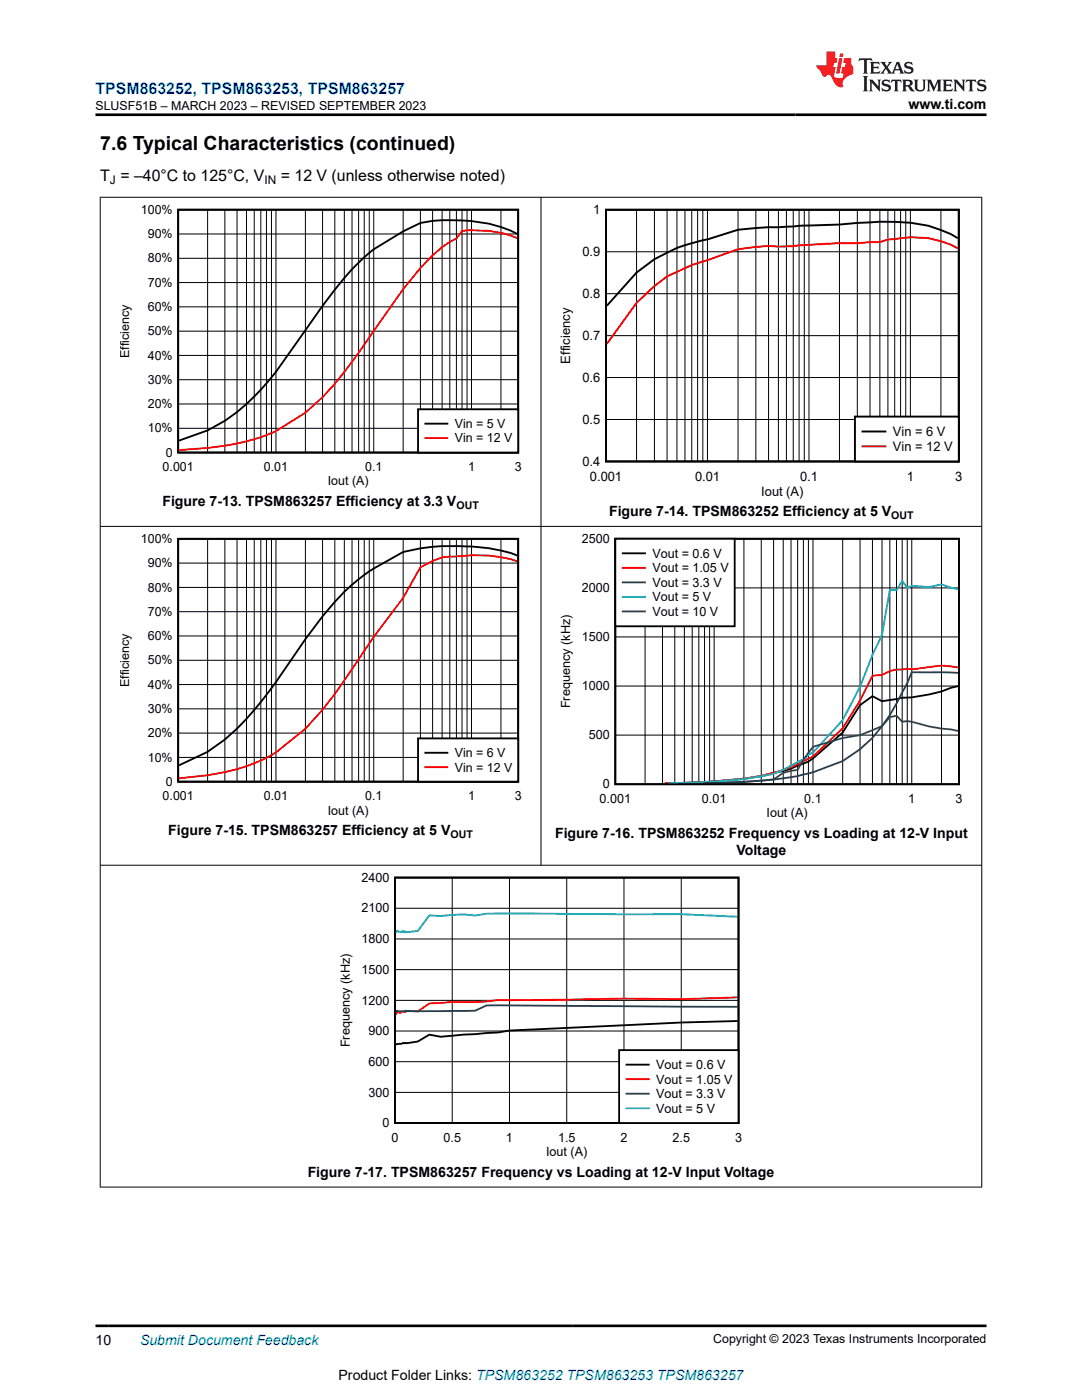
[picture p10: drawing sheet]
<svg xmlns="http://www.w3.org/2000/svg" width="216mm" height="279mm" viewBox="0 0 216 279" stroke-linecap="round" stroke-linejoin="round" font-family="sans-serif">
<path d="M35.6 41.9h67.8v48.4h-67.8zM103.2 46.7a29.7 29.7 0 0 0-13.4-2.8l-3.5 .2-2.4 .4-3.5 1.7-5.8 3.5-1.9 1.6a53.2 53.2 0 0 0-8.3 9.7l-9.3 13.2-1.9 2.3a36.8 36.8 0 0 1-11.8 9.4l-5.7 2" fill="none" stroke="#000" stroke-width=".37"/>
<g fill="none" stroke="#000" stroke-width=".2">
<path d="M35.6 56.4h67.8M35.6 51.6h67.8M35.6 46.7h67.8M41.4 41.9v48.4M44.9 41.9v48.4M47.3 41.9v48.4M49.2 41.9v48.4M50.7 41.9v48.4M52 41.9v48.4M53.2 41.9v48.4M54.2 41.9v48.4M55.1 41.9v48.4"/>
<path d="M60.9 41.9v48.4M64.4 41.9v48.4M66.8 41.9v48.4M68.7 41.9v48.4M70.2 41.9v48.4M71.6 41.9v48.4M72.7 41.9v48.4M73.7 41.9v48.4M74.6 41.9v48.4M80.4 41.9v48.4M83.9 41.9v48.4M86.3 41.9v48.4"/>
<path d="M88.2 41.9v48.4M89.8 41.9v48.4M91.1 41.9v48.4M92.2 41.9v48.4M93.2 41.9v48.4M94.1 41.9v48.4M100 41.9v48.4M35.6 75.8h67.8M35.6 70.9h67.8M35.6 66.1h67.8M35.6 61.2h67.8M35.6 85.5h67.8"/>
<path d="M35.6 80.6h67.8"/>
</g>
<path d="M103.2 47.5a21.7 21.7 0 0 0-11-1.4l-1.1 1.5a21 21 0 0 0-7.2 5.9l-3.5 4.2-8.8 12.7a79.9 79.9 0 0 1-7.2 8.9l-3.5 3.1-5.8 3.6a41 41 0 0 1-13.7 3.4l-5.7 .4" fill="none" stroke="#f00" stroke-width=".37"/>
<path d="M83.4 81.7h20v8.6h-20z" fill-rule="evenodd" fill="#fff"/>
<path d="M83.4 81.7h20v8.6h-20zM84.9 84.5h4.4" fill="none" stroke="#000" stroke-width=".37"/>
<path d="M84.9 87.4h4.4" fill="none" stroke="#f00" stroke-width=".37"/>
<path d="M120.9 41.9h70.4v50.2h-70.4zM191.1 47.5a26.4 26.4 0 0 0-13.9-3.2l-6.1 .2-3.6 .3-14.1 .5-6.1 .6-6.1 1.9a29.9 29.9 0 0 0-14.2 6.6l-5.9 6.6" fill="none" stroke="#000" stroke-width=".38"/>
<g fill="none" stroke="#000" stroke-width=".2">
<path d="M120.9 58.6h70.4M120.9 50.2h70.4M127 41.9v50.2M130.6 41.9v50.2M133.1 41.9v50.2M135.1 41.9v50.2M136.7 41.9v50.2M138 41.9v50.2M139.2 41.9v50.2M140.2 41.9v50.2M141.2 41.9v50.2M147.3 41.9v50.2"/>
<path d="M150.8 41.9v50.2M153.4 41.9v50.2M155.3 41.9v50.2M156.9 41.9v50.2M158.3 41.9v50.2M159.4 41.9v50.2M160.5 41.9v50.2M161.4 41.9v50.2M167.5 41.9v50.2M171.1 41.9v50.2M173.6 41.9v50.2M175.6 41.9v50.2"/>
<path d="M177.2 41.9v50.2M178.5 41.9v50.2M179.7 41.9v50.2M180.7 41.9v50.2M181.7 41.9v50.2M187.7 41.9v50.2M120.9 75.3h70.4M120.9 67h70.4M120.9 83.7h70.4"/>
</g>
<path d="M191.1 49.6a18 18 0 0 0-12.6-1.9l-1.3 .1-1.6 .5-4.5 .2h-3.6l-8.1 .5a26.3 26.3 0 0 1-6 .1l-6.1 .6-7.1 2.5a23.3 23.3 0 0 0-5.1 2.1l-2 .9-2.5 1.9-3.6 3.3-5.9 8.2" fill="none" stroke="#f00" stroke-width=".38"/>
<path d="M170.6 83.1h20.7v9h-20.7z" fill-rule="evenodd" fill="#fff"/>
<path d="M170.6 83.1h20.7v9h-20.7zM172.1 86.1h4.6" fill="none" stroke="#000" stroke-width=".38"/>
<path d="M172.1 89.1h4.6" fill="none" stroke="#f00" stroke-width=".38"/>
<path d="M35.6 107.5h67.8v48.5h-67.8zM103.2 110.9a38.2 38.2 0 0 0-13.4-1.9 34.6 34.6 0 0 0-9.4 1.2l-5.8 3.3-1.9 1.2a40.6 40.6 0 0 0-8.3 8.3l-3.5 4.6-5.8 8.5-3.1 4a44.9 44.9 0 0 1-10.6 9.9l-5.7 2.7" fill="none" stroke="#000" stroke-width=".37"/>
<g fill="none" stroke="#000" stroke-width=".2">
<path d="M35.6 117.2h67.8M35.6 112.4h67.8M41.4 107.5v48.5M44.9 107.5v48.5M47.3 107.5v48.5M49.2 107.5v48.5M50.7 107.5v48.5M52 107.5v48.5M53.2 107.5v48.5M54.2 107.5v48.5M55.1 107.5v48.5M60.9 107.5v48.5"/>
<path d="M64.4 107.5v48.5M66.8 107.5v48.5M68.7 107.5v48.5M70.2 107.5v48.5M71.6 107.5v48.5M72.7 107.5v48.5M73.7 107.5v48.5M74.6 107.5v48.5M80.4 107.5v48.5M83.9 107.5v48.5M86.3 107.5v48.5M88.2 107.5v48.5"/>
<path d="M89.8 107.5v48.5M91.1 107.5v48.5M92.2 107.5v48.5M93.2 107.5v48.5M94.1 107.5v48.5M100 107.5v48.5M35.6 136.6h67.8M35.6 131.8h67.8M35.6 126.9h67.8M35.6 122.1h67.8M35.6 151.2h67.8M35.6 146.3h67.8"/>
<path d="M35.6 141.5h67.8"/>
</g>
<path d="M103.2 112a27 27 0 0 0-12.1-.9l-2.9 .1-1.9 .7-2.4 1.3-3.5 6.1-5.8 7.8-4.4 6.4a77.1 77.1 0 0 1-9.3 11.9l-5.8 4.8a34 34 0 0 1-13.7 4.5l-5.7 .6" fill="none" stroke="#f00" stroke-width=".37"/>
<path d="M83.4 147.4h20v8.6h-20z" fill-rule="evenodd" fill="#fff"/>
<path d="M122.8 107.5h68.5v49h-68.5zM191.2 136.9l-1.4 .4a28.4 28.4 0 0 1-9.8 1.9l-4 .7-1.9-1-2.5 1.8-3.5 5.5-5.9 5.2-.9 .6-1 .4a20.7 20.7 0 0 1-5.9 1.8l-2.5 .7a100.6 100.6 0 0 1-12.5 1.2l-6.4 .2M83.4 147.4h20v8.6h-20zM84.9 150.2h4.4" fill="none" stroke="#000" stroke-width=".37"/>
<path d="M191.2 133.2l-3.3-.4-6 .8-.9-.1-2.1 .1-1.3 .3-1.6 .8-1.9 .2-2.5 4.9-3.5 5.5-5.9 5.7a34.6 34.6 0 0 1-13.8 4.4l-6.8 .6-9 .3M84.9 153.1h4.4" fill="none" stroke="#f00" stroke-width=".37"/>
<g fill="none" stroke="#000" stroke-width=".2">
<path d="M122.8 117.3h68.5M128.7 107.5v49M132.2 107.5v49M134.6 107.5v49M136.6 107.5v49M138.1 107.5v49M139.4 107.5v49M140.6 107.5v49M141.6 107.5v49M142.5 107.5v49M148.4 107.5v49M151.9 107.5v49"/>
<path d="M154.4 107.5v49M156.3 107.5v49M157.8 107.5v49M159.2 107.5v49M160.3 107.5v49M161.3 107.5v49M162.2 107.5v49M168.1 107.5v49M171.6 107.5v49M174.1 107.5v49M176 107.5v49M177.6 107.5v49"/>
<path d="M178.9 107.5v49M180 107.5v49M181 107.5v49M181.9 107.5v49M187.9 107.5v49M122.8 136.9h68.5M122.8 127.1h68.5M122.8 146.7h68.5"/>
</g>
<path d="M191.2 134.3l-9.3-.1-.9 2.1a51.3 51.3 0 0 1-6.9 11l-2.5 2.2-3.5 2.4-5.9 2.2a57.7 57.7 0 0 1-13.8 1.9l-8.2 .3" fill="none" stroke="#156" stroke-width=".37"/>
<path d="M191.2 117.6l-1.4-.3-1.9-.7-2.5 .6-3.5-.3-.9 .4-1-1.3-1.1 1.8-1.3-.1-1.6 9-1.9 4-2.5 6.4-3.5 6.6-5.9 6.5-.9 .4-1 .9-4 2.1-1.9 .9a87.7 87.7 0 0 1-15 1.6l-6 .2" fill="none" stroke="#0bc" stroke-width=".37"/>
<path d="M191.2 145.9l-5.8-.9-3.5-1-.9-.1-1 .1-1.1-1.2-1.3 .3-1.6 1.8-4.4 1.8-3.5 .6-5.9 1.7-1.9 2.6-1.1 2-2.9 .6-1.9 1.4-6 .4-8.4 .3" fill="none" stroke="#286b49" stroke-width=".37"/>
<path d="M122.8 107.5h23.8v17.5h-23.8z" fill-rule="evenodd" fill="#fff"/>
<path d="M122.8 107.5h23.8v17.5h-23.8zM124.3 110.4h4.4M78.8 175.1h68.6v49h-68.6zM147.2 203.8l-11.3 .3-34.2 1.6-2.3 .4-11.5 .8-2.2-.4-2.3 1.4-2.3 .3-.7-.1-1.4 .3" fill="none" stroke="#000" stroke-width=".37"/>
<path d="M124.3 113.3h4.4M147.2 199l-11.3 .4-11.4-.1-25.1 .3a52.1 52.1 0 0 1-9.2 .4l-4.5 .3-2.3 1.6-2.3-.2-.2 .3a.62 .62 0 0 0-1 .2l-.4-.2h-.2l-.3 .3v-.2v.1" fill="none" stroke="#f00" stroke-width=".37"/>
<path d="M124.3 116.2h4.4M147.2 200.9l-47.8-.3-2.3 .1-2.3 1-15.8 .1" fill="none" stroke="#156" stroke-width=".37"/>
<path d="M124.3 119.1h4.4M147.2 183l-11.3-.6-34.2-.1h-4.6l-2.3 .4-2.3-.2-4.6 .3-2.2-.1-2.3 3.1-2.3 .3-.2-.2-.3 .2-.2-.3-.2 .2h-.7l-.2-.3-.3 .3" fill="none" stroke="#0bc" stroke-width=".37"/>
<path d="M124.3 122h4.4" fill="none" stroke="#286b49" stroke-width=".37"/>
<path d="M90.2 175.1v49M101.7 175.1v49M113.1 175.1v49M124.5 175.1v49M135.9 175.1v49M78.8 199.6h68.6M78.8 193.5h68.6M78.8 187.4h68.6M78.8 181.3h68.6M78.8 218h68.6M78.8 211.9h68.6M78.8 205.8h68.6" fill="none" stroke="#000" stroke-width=".2"/>
<path d="M123.5 209.6h23.9v14.5h-23.9z" fill-rule="evenodd" fill="#fff"/>
<path d="M123.5 209.6h23.9v14.5h-23.9zM125 212.5h4.5" fill="none" stroke="#000" stroke-width=".37"/>
<path d="M125 215.4h4.5" fill="none" stroke="#f00" stroke-width=".37"/>
<path d="M125 218.3h4.5" fill="none" stroke="#156" stroke-width=".37"/>
<path d="M125 221.2h4.5" fill="none" stroke="#0bc" stroke-width=".37"/>
<path d="M19.9 39.4h176.1M20 39.3v197.7M108 39.3v133.4M195.9 39.3v197.7M19.9 105.1h176.1M19.9 172.7h176.1M19.9 236.9h176.1" fill="none" stroke="#000" stroke-width=".2"/>
<path d="M171.5 11.6l-.2 .6 .5-.2h.6v.1v2.2l-.2 .4h1l-.2-.4v-2.2v-.1h.5l.5 .2-.1-.6zM173.6 12.4l.2 .3v1.6l-.2 .4h1.9l.1-.6a1.08 1.08 0 0 1-1.3 .2v-.7h.6l.4 .2v-.7l-.4 .2h-.6v-.5l.2-.2a1 1 0 0 1 1 .3l-.1-.5zM175.7 12.4l.9 1.1-1 1.2h.9l-.2-.2 .5-.8 .4 .8-.2 .2h1.6l-.2-.2 .2-.5h.9l.1 .5-.1 .2h.9l-.2-.4-.8-1.9h-.5l-.9 2.1-.9-1.1 .9-1h-.8l.2 .2-.4 .6-.4-.6 .2-.2zM179 12.8l.4 1h-.7zM180.7 12.5a.65 .65 0 0 0-.2 .7 .65 .65 0 0 0 .6 .5l.6 .1 .1 .3a.79 .79 0 0 1-.7 .4 .79 .79 0 0 1-.7-.5l.1 .7 .2-.1a.93 .93 0 0 0 1.1 0 .93 .93 0 0 0 .4-.9 1.46 1.46 0 0 0-1.2-.6l-.1-.3a1.09 1.09 0 0 1 1.2 .2l-.2-.6-.1 .1-.5-.2zM172.2 15.2l.2 .4v2.2l-.2 .4h1l-.2-.4v-2.2l.2-.4zM173.4 15.9l.2 .4v1.5l-.2 .4h.8l-.3-.4 .1-1.3 1.6 1.8v-2l.2-.4h-.7l.1 .2 .1 1.1-1.2-1.3zM176.2 16a.65 .65 0 0 0-.2 .8 .65 .65 0 0 0 .6 .4l.6 .2 .1 .2a.79 .79 0 0 1-.7 .4 .79 .79 0 0 1-.7-.5l.1 .7 .2-.1a.93 .93 0 0 0 1.1 .1 .93 .93 0 0 0 .4-1 1.46 1.46 0 0 0-1.2-.5l-.1-.4a1.09 1.09 0 0 1 1.2 .2l-.1-.6-.2 .1-.5-.1zM177.9 15.9l-.1 .6a.63 .63 0 0 1 .8-.3v1.6l-.3 .4h1l-.2-.4v-1.6a.66 .66 0 0 1 .8 .3l-.1-.6zM180 15.9l.2 .4v1.5l-.2 .4h1l-.2-.2-.1-.7h.5l.1 .2a.79 .79 0 0 0 1.2 .6l-1-.9a.61 .61 0 0 0 .6-.6 .61 .61 0 0 0-.5-.7zM180.8 16.2h.1a.47 .47 0 0 1 .5 .1 .47 .47 0 0 1 .1 .5l-.1 .1-.7 .1zM182.3 15.9l.2 .2a2.27 2.27 0 0 0 .4 2 1.04 1.04 0 0 0 1.7-.7v-1.3l.2-.2h-.8l.2 .4v1.1a.6 .6 0 0 1-.6 .6 .6 .6 0 0 1-.6-.6v-1.1l.3-.4zM184.9 15.9l.2 .4v1.5l-.2 .4h.8l-.3-.4v-1.4l.9 1.9 .9-1.9v1.4l-.3 .4h1l-.2-.4v-1.5l.2-.4h-.8l-.7 1.5-.6-1.5zM188.1 15.9l.2 .4v1.5l-.2 .4h1.9l.1-.6a1.09 1.09 0 0 1-1.3 .2v-.7h.6l.4 .2v-.6l-.4 .2h-.6v-.6l.2-.1a1.01 1.01 0 0 1 1 .3l-.1-.6zM190.2 15.9l.3 .4v1.5l-.3 .4h.8l-.2-.4v-1.3l1.6 1.8v-2l.2-.4h-.7l.2 .2v1.1l-1.2-1.3zM192.8 15.9l-.1 .6a.63 .63 0 0 1 .8-.3v1.6l-.3 .4h1l-.2-.4v-1.6a.66 .66 0 0 1 .8 .3l-.1-.6zM195.2 16a.65 .65 0 0 0-.2 .8 .65 .65 0 0 0 .6 .4l.6 .2 .2 .2a.79 .79 0 0 1-.7 .4 .79 .79 0 0 1-.7-.5l.1 .7 .2-.1a.93 .93 0 0 0 1 .1 .93 .93 0 0 0 .5-1 1.46 1.46 0 0 0-1.3-.5v-.4a1.09 1.09 0 0 1 1.2 .2l-.2-.6-.2 .1-.5-.1z" fill="#231f20"/>
<path d="M164.9 10.3v2.7h-2l.1 .4 .8 1a.95 .95 0 0 0 1 .9 .59 .59 0 0 1 .5-.4 .59 .59 0 0 1 .5 .3l.4 .8a1.59 1.59 0 0 0 2.1 1.4 1.61 1.61 0 0 1 1-2.3l1-.3-.1-1.5a1.59 1.59 0 0 1-.3-1.7h-1.5l-.2 .9h.6l-.2 .9h-.5l-.2 .9v.3l.4 .1-.1 .9h-.7a.73 .73 0 0 1-1-.7l.3-1.5h-.5l.1-.9h.5l.2-.9h-.5v-1.3zM167.4 11.6l-.6 3.1h.7l.6-3.1zM167.6 10.7l-.1 .6h.7l.1-.6z" fill="#ed1c24"/>
<path d="M19 22.9h177.8M19 264.6h177.8" fill="none" stroke="#000" stroke-width=".53"/>
<text font-size="3.9" x="20" y="29.9">7.6 Typical Characteristics (continued)</text>
<text font-size="3.2" fill="#00f" x="19" y="18.7">TPSM863252, TPSM863253, TPSM863257</text>
<g font-size="3.2">
<text x="20" y="36.1">T = –40°C to 125°C, V</text>
<text x="56" y="36.1">= 12 V (unless otherwise noted)</text>
</g>
<g font-size="2.8">
<text x="181.3" y="21.8">www.ti.com</text>
<text x="32.4" y="101">Figure 7-13. TPSM863257 Efficiency at 3.3 V</text>
<text x="121.5" y="103.1">Figure 7-14. TPSM863252 Efficiency at 5 V</text>
<text x="33.6" y="166.7">Figure 7-15. TPSM863257 Efficiency at 5 V</text>
<text x="110.8" y="167.3">Figure 7-16. TPSM863252 Frequency vs Loading at 12-V Input</text>
<text x="146.9" y="170.7">Voltage</text>
<text x="61.4" y="234.9">Figure 7-17. TPSM863257 Frequency vs Loading at 12-V Input Voltage</text>
<text x="19" y="268.4">10</text>
<text x="67.6" y="275.3">Product Folder Links: TPSM863252 TPSM863253 TPSM863257</text>
</g>
<text font-size="2.8" fill="#00f" x="27.9" y="268.4">Submit Document Feedback</text>
<g font-size="2.6">
<text x="118.4" y="42.7">1</text>
<text x="116.2" y="51.1">0.9</text>
<text x="116.2" y="59.5">0.8</text>
<text x="116.2" y="67.8">0.7</text>
<text x="113.8" y="72.6" transform="rotate(-90 113.8 72.6)">Efficiency</text>
<text x="116.2" y="76.2">0.6</text>
<text x="116.2" y="84.6">0.5</text>
<text x="178.2" y="87">Vin = 6 V</text>
<text x="116.2" y="92.9">0.4</text>
<text x="117.7" y="95.9">0.001</text>
<text x="138.7" y="95.9">0.01</text>
<text x="159.6" y="95.9">0.1</text>
<text x="178.2" y="90">Vin = 12 V</text>
<text x="180.9" y="95.9">1</text>
<text x="190.6" y="95.9">3</text>
<text x="151.9" y="98.9">Iout (A)</text>
</g>
<g font-size="2.5">
<text x="19" y="21.9">SLUSF51B – MARCH 2023 – REVISED SEPTEMBER 2023</text>
<text x="28.1" y="42.7">100%</text>
<text x="29.5" y="47.5">90%</text>
<text x="29.5" y="52.4">80%</text>
<text x="29.5" y="57.2">70%</text>
<text x="29.5" y="62.1">60%</text>
<text x="25.8" y="71.5" transform="rotate(-90 25.8 71.5)">Efficiency</text>
<text x="29.5" y="71.8">40%</text>
<text x="29.5" y="66.9">50%</text>
<text x="29.5" y="76.6">30%</text>
<text x="29.5" y="81.4">20%</text>
<text x="29.5" y="86.3">10%</text>
<text x="90.7" y="85.4">Vin = 5 V</text>
<text x="90.7" y="88.3">Vin = 12 V</text>
<text x="32.5" y="94">0.001</text>
<text x="33.1" y="91.1">0</text>
<text x="52.7" y="94">0.01</text>
<text x="72.9" y="94">0.1</text>
<text x="93.4" y="94">1</text>
<text x="102.7" y="94">3</text>
<text x="65.4" y="96.9">Iout (A)</text>
<text x="28.1" y="108.4">100%</text>
<text x="29.5" y="113.2">90%</text>
<text x="116.1" y="108.4">2500</text>
<text x="130.2" y="111.3">Vout = 0.6 V</text>
<text x="29.5" y="118.1">80%</text>
<text x="116.1" y="118.2">2000</text>
<text x="130.2" y="114.2">Vout = 1.05 V</text>
<text x="130.2" y="117.1">Vout = 3.3 V</text>
<text x="29.5" y="122.9">70%</text>
<text x="130.2" y="120">Vout = 5 V</text>
<text x="130.2" y="122.9">Vout = 10 V</text>
<text x="29.5" y="127.7">60%</text>
<text x="116.1" y="127.9">1500</text>
<text x="25.8" y="137.1" transform="rotate(-90 25.8 137.1)">Efficiency</text>
<text x="29.5" y="137.4">40%</text>
<text x="29.5" y="132.6">50%</text>
<text x="116.1" y="137.8">1000</text>
<text x="29.5" y="142.3">30%</text>
<text x="113.8" y="141.4" transform="rotate(-90 113.8 141.4)">Frequency (kHz)</text>
<text x="29.5" y="147.1">20%</text>
<text x="117.5" y="147.5">500</text>
<text x="29.5" y="152">10%</text>
<text x="90.7" y="151.1">Vin = 6 V</text>
<text x="90.7" y="154">Vin = 12 V</text>
<text x="32.5" y="159.7">0.001</text>
<text x="33.1" y="156.8">0</text>
<text x="52.7" y="159.7">0.01</text>
<text x="72.9" y="159.7">0.1</text>
<text x="93.4" y="159.7">1</text>
<text x="102.7" y="159.7">3</text>
<text x="119.7" y="160.2">0.001</text>
<text x="120.3" y="157.3">0</text>
<text x="140.1" y="160.2">0.01</text>
<text x="160.5" y="160.2">0.1</text>
<text x="181.2" y="160.2">1</text>
<text x="190.6" y="160.2">3</text>
<text x="65.4" y="162.6">Iout (A)</text>
<text x="153" y="163.1">Iout (A)</text>
<text x="72.1" y="176">2400</text>
<text x="72.1" y="182.1">2100</text>
<text x="72.1" y="188.2">1800</text>
<text x="72.1" y="194.3">1500</text>
<text x="72.1" y="200.5">1200</text>
<text x="69.8" y="209" transform="rotate(-90 69.8 209)">Frequency (kHz)</text>
<text x="73.5" y="206.6">900</text>
<text x="73.5" y="212.7">600</text>
<text x="130.9" y="213.4">Vout = 0.6 V</text>
<text x="73.5" y="218.8">300</text>
<text x="130.9" y="216.3">Vout = 1.05 V</text>
<text x="130.9" y="219.2">Vout = 3.3 V</text>
<text x="76.3" y="225">0</text>
<text x="78.1" y="227.9">0</text>
<text x="88.5" y="227.9">0.5</text>
<text x="101" y="227.9">1</text>
<text x="111.4" y="227.9">1.5</text>
<text x="123.8" y="227.9">2</text>
<text x="130.9" y="222.1">Vout = 5 V</text>
<text x="134.2" y="227.9">2.5</text>
<text x="146.7" y="227.9">3</text>
<text x="109" y="230.8">Iout (A)</text>
<text x="142.3" y="268.1">Copyright © 2023 Texas Instruments Incorporated</text>
</g>
<g font-size="2.4">
<text x="21.9" y="36.7">J</text>
<text x="52.8" y="36.7">IN</text>
</g>
<g font-size="2.1">
<text x="91.1" y="101.6">OUT</text>
<text x="177.8" y="103.6">OUT</text>
<text x="89.9" y="167.3">OUT</text>
</g>
</svg>
